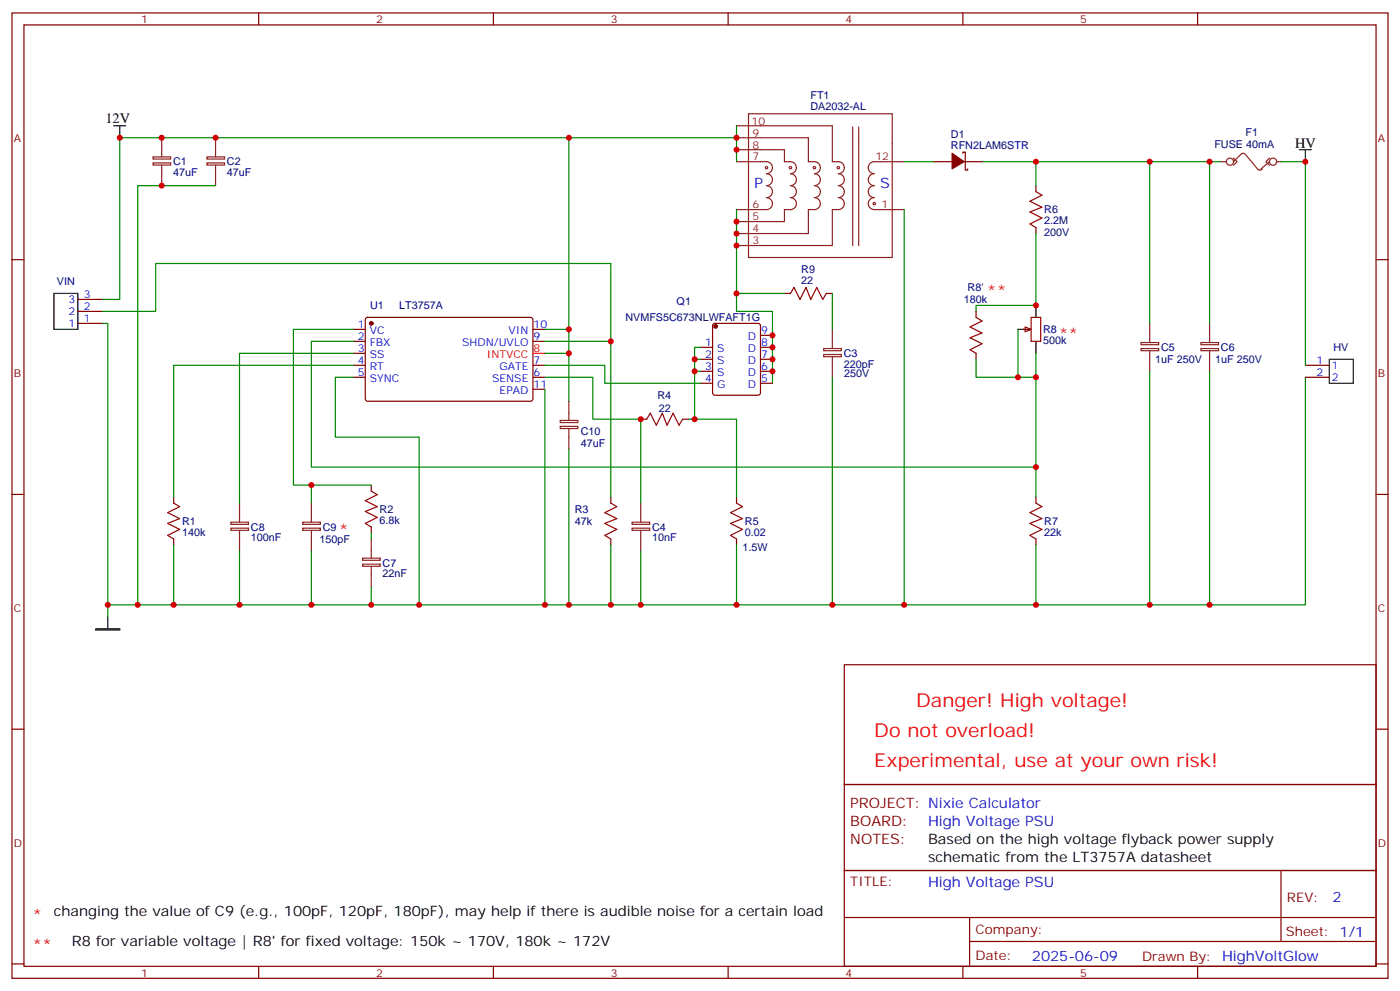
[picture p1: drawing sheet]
<svg xmlns="http://www.w3.org/2000/svg" width="412mm" height="292mm" viewBox="0 0 412 292" stroke-linecap="round" stroke-linejoin="round" font-family="sans-serif">
<g fill="none" stroke="#870000" stroke-width=".35">
<path d="M3.5 3.8h405.4v284.3h-405.4zM7.1 7.3h398.2v277.3h-398.2zM76.2 3.8v3.5M145.3 3.8v3.5M214.5 3.8v3.5M283.6 3.8v3.5M352.8 3.8v3.5M275.2 47.6h5.3M283.6 45.2v-.4h.7v5.3h.7v-.4M284 47.6h5.3M305.2 54.7v1.7M3.5 76.5h3.6"/>
<path d="M305.2 67v1.8M405.3 76.5h3.6M22.9 95.3h7.1M22.9 91.7h7.1M22.9 88.2h7.1M104.1 97h3.5M107.8 93.7l.5-.2h48.3l.4 .7-.1 23.5-.6 .5-48.3-.1-.4-.6v-23.3zM157 97h3.5M210.1 95.5l.5-.2h12.7l.7 .4v20l-.4 .7h-13l-.6-.4-.1-20zM224 98.8h3.5M231.1 86.4h1.7M243.4 86.4h1.8"/>
<path d="M287.5 91.7v1.8M301.3 97h2.1M302 96.3l1.7 .7-1.7 .7zM104.1 100.5h3.5M104.1 104.1h3.5M104.1 107.6h3.5M104.1 111.1h3.5M157 100.5h3.5M157 107.6h3.5M157 111.1h3.5M157 114.7h3.5M206.4 102.3h3.5"/>
<path d="M206.4 105.8h3.5M206.4 109.4h3.5M206.4 112.9h3.5M224 102.3h3.5M224 105.8h3.5M224 109.4h3.5M224 112.9h3.5M287.5 104.1v1.7M384.5 107.6h7.1M384.5 111.1h7.1M188.7 123.5h1.8M201.1 123.5h1.7"/>
<path d="M3.5 145.6h3.6M51.2 146.4v1.8M51.2 158.8v1.7M109.4 142.9v1.7M109.4 155.2v1.8M179.9 146.4v1.8M179.9 158.8v1.7M217 146.4v1.8M217 158.8v1.7M305.2 146.4v1.8M305.2 158.8v1.7M405.3 145.6h3.6"/>
<path d="M248.7 195.8h156.6v35.3h-156.6zM3.5 214.8h3.6M405.3 214.8h3.6M248.7 231.1h156.6v25.3h-156.6zM248.7 256.4h156.6v28.2h-156.6zM377.3 256.4v20.9M248.7 270.2h156.5M285.6 277.3h119.6M285.6 270.2v14.2M3.5 283.9h3.6M76.2 284.6v3.5M145.3 284.6v3.5"/>
<path d="M214.5 284.6v3.5M283.6 284.6v3.5M352.8 284.6v3.5M405.3 283.9h3.6"/>
</g>
<g fill="#870000" stroke="#870000" stroke-width=".35">
<path d="M280.5 45.2l3.5 2.4-3.5 2.1z"/>
<circle cx="109.4" cy="95.3" r=".53"/>
<circle cx="210.8" cy="96.1" r=".53"/>
</g>
<path d="M157 104.1h3.5" fill="none" stroke="#f00" stroke-width=".35"/>
<g fill="none" stroke="#8c2424" stroke-width=".35">
<path d="M217 37h28.2v10.6a3.2 3.2 0 0 1 3 .5 1.76 1.76 0 0 1 .4 2 1.76 1.76 0 0 1-1.7 1.1 1.76 1.76 0 0 1 1.8 1.7 1.76 1.76 0 0 1-1.8 1.8 1.76 1.76 0 0 1 1.8 1.7 1.76 1.76 0 0 1-1.8 1.8 1.76 1.76 0 0 1 1.8 1.8 1.76 1.76 0 0 1-1.8 1.7h-1.7v10.6h-28.2M220.5 33.5h42.3v42.3h-42.3zM251.2 37.4v34.9M252.9 37.4v34.9M45.1 48h5.2v.6h-5.2zM45.1 46.2h5.2v.6h-5.2zM47.6 40.6v5.6M47.6 48.7v6M61 48h5.1v.6h-5.1zM61 46.2h5.1v.6h-5.1zM63.5 40.6v5.6M63.5 48.7v6"/>
<path d="M217 40.6h21.1v7a3.2 3.2 0 0 1 3 .5 1.76 1.76 0 0 1 .4 2 1.76 1.76 0 0 1-1.6 1.1 1.76 1.76 0 0 1 1.8 1.7 1.76 1.76 0 0 1-1.8 1.8 1.76 1.76 0 0 1 1.8 1.7 1.76 1.76 0 0 1-1.8 1.8 1.76 1.76 0 0 1 1.8 1.8 1.76 1.76 0 0 1-1.8 1.7h-1.8v7.1h-21.1M217 44.1h14.1v3.5a3.2 3.2 0 0 1 3 .5 1.76 1.76 0 0 1 .4 2 1.76 1.76 0 0 1-1.7 1.1 1.76 1.76 0 0 1 1.8 1.7 1.76 1.76 0 0 1-1.8 1.8 1.76 1.76 0 0 1 1.8 1.7 1.76 1.76 0 0 1-1.8 1.8 1.76 1.76 0 0 1 1.8 1.8 1.76 1.76 0 0 1-1.8 1.7h-1.7v3.6h-14.1M217 47.6h8.8a1.76 1.76 0 0 1 1.7 1.8 1.76 1.76 0 0 1-1.7 1.8 1.76 1.76 0 0 1 1.7 1.7 1.76 1.76 0 0 1-1.7 1.8 1.76 1.76 0 0 1 1.7 1.7 1.76 1.76 0 0 1-1.7 1.8 1.76 1.76 0 0 1 1.7 1.8 1.76 1.76 0 0 1-1.7 1.7h-8.8M266.3 47.6h-8.8a1.76 1.76 0 0 0-1.7 1.8 1.76 1.76 0 0 0 1.7 1.8 1.76 1.76 0 0 0-1.7 1.7 1.76 1.76 0 0 0 1.7 1.8 1.76 1.76 0 0 0-1.7 1.7 1.76 1.76 0 0 0 1.7 1.8 1.76 1.76 0 0 0-1.7 1.8 1.76 1.76 0 0 0 1.7 1.7h8.8M359.8 47.6h1.4M363.4 47.6l2.3-2.3 .7-.1 4.2 4.7 .8 .2 .4-.4M363.4 46.6l1 1-1 1.1M373.9 46.6l-1 1 1 1.1M373.9 47.6l-2.4 2.1M376.1 47.6h1.4M245.2 97v5.7M338.7 95.3v5.6"/>
<path d="M356.3 95.3v5.6M167.6 118.2v5.6M242.6 104.4h5.2v.7h-5.2zM242.6 102.7h5.2v.6h-5.2zM245.2 105.1v6M336.1 102.7h5.2v.6h-5.2zM336.1 100.9h5.2v.6h-5.2zM338.7 103.4v6M353.8 102.7h5.2v.6h-5.2zM353.8 100.9h5.2v.6h-5.2zM356.3 103.4v6M165 125.6h5.2v.6h-5.2z"/>
<path d="M165 123.8h5.2v.7h-5.2zM167.6 126.3v6M68 155.6h5.2v.6h-5.2zM68 153.8h5.2v.6h-5.2zM70.6 148.2v5.6M70.6 156.3v6M89.2 155.6h5.2v.6h-5.2zM89.2 153.8h5.2v.6h-5.2zM91.7 148.2v5.6M91.7 156.3v6M109.4 158.8v5.6M186.2 155.6h5.2v.6h-5.2z"/>
<path d="M186.2 153.8h5.2v.6h-5.2zM188.7 148.2v5.6M188.7 156.3v6M106.8 166.2h5.2v.6h-5.2zM106.8 164.4h5.2v.6h-5.2zM109.4 166.9v6"/>
<circle cx="225.8" cy="49.4" r=".35"/>
<circle cx="232.8" cy="49.4" r=".35"/>
<circle cx="239.9" cy="49.4" r=".35"/>
<circle cx="246.9" cy="49.4" r=".35"/>
<circle cx="257.5" cy="60" r=".35"/>
<circle cx="362.3" cy="47.6" r="1.06"/>
<circle cx="375" cy="47.6" r="1.06"/>
</g>
<path d="M305.2 56.4l1.7 1.1-3.5 1.8 3.5 1.7-3.5 1.4 3.5 1.8-3.5 1.8 1.8 1M232.8 86.4l1.1-1.7 1.8 3.5 1.7-3.5 1.4 3.5 1.8-3.5 1.8 3.5 1-1.8M287.5 93.5l1.8 1-3.5 1.8 3.5 1.8-3.5 1.4 3.5 1.7-3.5 1.8 1.7 1.1M303.7 93.5h2.9v7h-2.9zM190.5 123.5l1.1-1.8 1.7 3.5 1.8-3.5 1.4 3.5 1.8-3.5 1.7 3.5 1.1-1.7M51.2 148.2l1.7 1-3.5 1.8 3.5 1.8-3.5 1.4 3.5 1.7-3.5 1.8 1.8 1.1M109.4 144.6l1.7 1.1-3.5 1.8 3.5 1.7-3.5 1.4 3.5 1.8-3.5 1.8 1.8 1M179.9 148.2l1.8 1-3.5 1.8 3.5 1.8-3.5 1.4 3.5 1.7-3.5 1.8 1.7 1.1M217 148.2l1.7 1-3.5 1.8 3.5 1.8-3.5 1.4 3.5 1.7-3.5 1.8 1.8 1.1M305.2 148.2l1.7 1-3.5 1.8 3.5 1.8-3.5 1.4 3.5 1.7-3.5 1.8 1.8 1.1" fill="none" stroke="#a10000" stroke-width=".35"/>
<path d="M33.5 37h3.5M35.3 37v3.6M382.8 44.1h3.5M384.5 44.1v3.5M15.9 86.4h7v10.6h-7zM299.9 97h1.7M305.2 90v3.5M305.2 100.5v3.6M391.6 105.8h7v7.1h-7zM31.7 181.7v3.5" fill="none" stroke="#000" stroke-width=".35"/>
<g fill="none" stroke="#008700" stroke-width=".35">
<path d="M217 37v10.6M63.5 54.7h-22.9v123.5M167.6 40.6v56.4h-7.1M217 40.6h-181.7v47.6h-5.3M266.3 47.6h8.9M289.3 47.6h15.9v7.1M305.2 47.6h33.5v47.7M338.7 47.6h21.1M356.3 47.6v47.7M377.5 47.6h7v60M217 61.7v30h10.5v21.2M266.3 61.7v116.5"/>
<path d="M305.2 68.8v21.2h-17.7v1.7M30 95.3h1.7v82.9h307M30 91.7h15.9v-14.1h134v22.9h-19.4M104.1 97h-17.7v45.9h23M167.6 97v7.1h-7.1M217 86.4h14.1M245.2 86.4v10.6M299.9 97v14.1h5.3v26.5h-213.5v-37.1h12.4M104.1 107.6h-52.9v38.8M104.1 104.1h-33.5v44.1M104.1 111.1h-5.3v17.7h24.7v49.4M160.5 114.7v63.5"/>
<path d="M160.5 111.1h14.1v12.4h14.1v24.7M160.5 107.6h17.7v5.3h28.2M167.6 104.1v14.1M179.9 100.5v45.9M204.6 105.8v3.6h1.8M204.6 109.4v14.1M206.4 102.3h-1.8v3.5h1.8M245.2 111.1v67.1M287.5 105.8v5.3h12.4M305.2 104.1v7M338.7 109.4v68.8M356.3 109.4v68.8"/>
<path d="M384.5 111.1v67.1h-45.8M167.6 132.3v45.9M202.8 123.5h14.2v22.9M305.2 137.6v8.8M91.7 142.9v5.3M109.4 157v1.8M31.7 178.2v3.5M51.2 160.5v17.7M70.6 162.3v15.9M91.7 162.3v15.9M109.4 172.9v5.3M179.9 160.5v17.7"/>
<path d="M188.7 162.3v15.9M217 160.5v17.7M305.2 160.5v17.7"/>
</g>
<path d="M28.2 185.2h7.1v.4h-7.1z" fill="#000" stroke="#000" stroke-width=".35"/>
<g fill="#c00">
<circle cx="179.9" cy="178.2" r=".88"/>
<circle cx="188.7" cy="178.2" r=".88"/>
<circle cx="188.7" cy="123.5" r=".88"/>
<circle cx="245.2" cy="178.2" r=".88"/>
<circle cx="217" cy="86.4" r=".88"/>
<circle cx="167.6" cy="104.1" r=".88"/>
<circle cx="305.2" cy="47.6" r=".88"/>
<circle cx="204.6" cy="123.5" r=".88"/>
<circle cx="204.6" cy="109.4" r=".88"/>
<circle cx="227.5" cy="109.4" r=".88"/>
<circle cx="227.5" cy="105.8" r=".88"/>
<circle cx="227.5" cy="102.3" r=".88"/>
<circle cx="227.5" cy="98.8" r=".88"/>
<circle cx="167.6" cy="97" r=".88"/>
<circle cx="217" cy="72.3" r=".88"/>
<circle cx="217" cy="68.8" r=".88"/>
<circle cx="217" cy="65.3" r=".88"/>
<circle cx="217" cy="44.1" r=".88"/>
<circle cx="217" cy="40.6" r=".88"/>
<circle cx="47.6" cy="54.7" r=".88"/>
<circle cx="63.5" cy="40.6" r=".88"/>
<circle cx="47.6" cy="40.6" r=".88"/>
<circle cx="91.7" cy="142.9" r=".88"/>
<circle cx="167.6" cy="40.6" r=".88"/>
<circle cx="204.6" cy="105.8" r=".88"/>
<circle cx="305.2" cy="137.6" r=".88"/>
<circle cx="305.2" cy="111.1" r=".88"/>
<circle cx="123.5" cy="178.2" r=".88"/>
<circle cx="91.7" cy="178.2" r=".88"/>
<circle cx="109.4" cy="178.2" r=".88"/>
<circle cx="70.6" cy="178.2" r=".88"/>
<circle cx="51.2" cy="178.2" r=".88"/>
<circle cx="160.5" cy="178.2" r=".88"/>
<circle cx="266.3" cy="178.2" r=".88"/>
<circle cx="217" cy="178.2" r=".88"/>
<circle cx="305.2" cy="178.2" r=".88"/>
<circle cx="40.6" cy="178.2" r=".88"/>
<circle cx="338.7" cy="178.2" r=".88"/>
<circle cx="167.6" cy="178.2" r=".88"/>
<circle cx="179.9" cy="100.5" r=".88"/>
<circle cx="356.3" cy="178.2" r=".88"/>
<circle cx="384.5" cy="47.6" r=".88"/>
<circle cx="356.3" cy="47.6" r=".88"/>
<circle cx="299.9" cy="111.1" r=".88"/>
<circle cx="305.2" cy="90" r=".88"/>
<circle cx="338.7" cy="47.6" r=".88"/>
<circle cx="35.3" cy="40.6" r=".88"/>
<circle cx="31.8" cy="178.2" r=".88"/>
</g>
<g font-size="5.6" fill="#f00">
<text x="269.9" y="208.1">Danger! High voltage!</text>
<text x="257.5" y="217">Do not overload!</text>
<text x="257.5" y="225.8">Experimental, use at your own risk!</text>
</g>
<g font-size="4.6" fill="#f00">
<text x="290.7" y="87.1">**</text>
<text x="311.9" y="99.8">**</text>
<text x="99.8" y="157.7">*</text>
<text x="9.5" y="270.9">*</text>
<text x="9.5" y="279.8">**</text>
</g>
<g font-size="4.2">
<text x="31" y="36.3">12V</text>
<text x="381.5" y="43.7">HV</text>
<text x="273.4" y="248.7">Based on the high voltage flyback power supply</text>
<text x="273.4" y="254">schematic from the LT3757A datasheet</text>
<text x="15.9" y="269.9">changing the value of C9 (e.g., 100pF, 120pF, 180pF), may help if there is audible noise for a certain load</text>
<text x="21.2" y="278.7">R8 for variable voltage | R8' for fixed voltage: 150k ~ 170V, 180k ~ 172V</text>
</g>
<g font-size="4.2" fill="#00f">
<text x="222.2" y="55.4">P</text>
<text x="259.3" y="55.4">S</text>
<text x="273.4" y="243.4">High Voltage PSU</text>
<text x="273.4" y="261.3">High Voltage PSU</text>
<text x="392.5" y="265.7">2</text>
<text x="304" y="283">2025-06-09</text>
</g>
<g font-size="4.2" fill="#800">
<text x="250.5" y="238.1">PROJECT: Nixie Calculator</text>
<text x="250.5" y="243.4">BOARD:</text>
<text x="250.5" y="248.7">NOTES:</text>
</g>
<g font-size="3.9" fill="#800">
<text x="250.5" y="261">TITLE:</text>
<text x="379.1" y="265.7">REV:</text>
<text x="287.4" y="275.2">Company:</text>
<text x="378.7" y="275.8">Sheet: 1/1</text>
<text x="287.4" y="282.9">Date:</text>
<text x="336.4" y="282.9">Drawn By: HighVoltGlow</text>
</g>
<g font-size="3.2" fill="#800">
<text x="41.6" y="6.8">1</text>
<text x="110.8" y="6.8">2</text>
<text x="179.9" y="6.8">3</text>
<text x="249.1" y="6.8">4</text>
<text x="318.2" y="6.8">5</text>
<text x="4.1" y="41.9">A</text>
<text x="405.9" y="41.9">A</text>
<text x="4.1" y="111.1">B</text>
<text x="405.9" y="111.1">B</text>
<text x="4.1" y="180.2">C</text>
<text x="405.9" y="180.2">C</text>
<text x="4.1" y="249.3">D</text>
<text x="405.9" y="249.3">D</text>
<text x="41.6" y="287.6">1</text>
<text x="110.8" y="287.6">2</text>
<text x="179.9" y="287.6">3</text>
<text x="249.1" y="287.6">4</text>
<text x="318.2" y="287.6">5</text>
</g>
<g font-size="3.2" fill="#000080">
<text x="238.7" y="29.3">FT1</text>
<text x="238.7" y="32.5">DA2032-AL</text>
<text x="280.1" y="40.6">D1</text>
<text x="366.9" y="40.1">F1</text>
<text x="280.1" y="43.7">RFN2LAM6STR</text>
<text x="357.7" y="43.4">FUSE 40mA</text>
<text x="51" y="51.9">47uF</text>
<text x="51" y="48.7">C1</text>
<text x="66.9" y="51.9">47uF</text>
<text x="66.9" y="48.7">C2</text>
<text x="307.6" y="62.9">R6</text>
<text x="307.6" y="66.1">2.2M</text>
<text x="307.6" y="69.5">200V</text>
<text x="16.8" y="84">VIN</text>
<text x="236" y="83.6">22</text>
<text x="236" y="80.4">R9</text>
<text x="199.3" y="89.8">Q1</text>
<text x="283.9" y="89.3">180k</text>
<text x="285" y="85.8">R8'</text>
<text x="109" y="91.1">U1</text>
<text x="117.6" y="91.1">LT3757A</text>
<text x="184.2" y="94.7">NVMFS5C673NLWFAFT1G</text>
<text x="307.3" y="101.3">500k</text>
<text x="307.3" y="98.2">R8</text>
<text x="248.5" y="105.1">C3</text>
<text x="340.3" y="107">1uF 250V</text>
<text x="342" y="103.4">C5</text>
<text x="358" y="107">1uF 250V</text>
<text x="359.7" y="103.4">C6</text>
<text x="392.8" y="103.5">HV</text>
<text x="248.5" y="108.3">220pF</text>
<text x="248.7" y="111.1">250V</text>
<text x="193.7" y="117.5">R4</text>
<text x="194" y="121.2">22</text>
<text x="171.1" y="131.6">47uF</text>
<text x="171.1" y="128.1">C10</text>
<text x="53.6" y="154.6">R1</text>
<text x="111.8" y="154.3">6.8k</text>
<text x="111.8" y="151.1">R2</text>
<text x="169.3" y="154.7">47k</text>
<text x="169.3" y="151.2">R3</text>
<text x="219.4" y="154.6">R5</text>
<text x="307.6" y="154.6">R7</text>
<text x="53.6" y="157.8">140k</text>
<text x="73.9" y="159.5">100nF</text>
<text x="73.9" y="156.3">C8</text>
<text x="94.1" y="159.9">150pF</text>
<text x="95.1" y="156.3">C9</text>
<text x="192.1" y="159.5">10nF</text>
<text x="192.1" y="156.3">C4</text>
<text x="219.4" y="157.8">0.02</text>
<text x="307.6" y="157.8">22k</text>
<text x="112.7" y="166.9">C7</text>
<text x="218.7" y="162.3">1.5W</text>
<text x="112.7" y="170">22nF</text>
</g>
<g font-size="3.2" fill="#8d2323">
<text x="221.4" y="36.7">10</text>
<text x="221.6" y="40.2">9</text>
<text x="221.6" y="47.3">7</text>
<text x="221.6" y="43.7">8</text>
<text x="257.9" y="47.3">12</text>
<text x="221.6" y="61.4">6</text>
<text x="221.6" y="64.9">5</text>
<text x="259.6" y="61.4">1</text>
<text x="221.6" y="68.4">4</text>
<text x="221.6" y="72">3</text>
</g>
<g font-size="3.2" fill="#00f">
<text x="20.2" y="89.3">3</text>
<text x="24.7" y="87.8">3</text>
<text x="20.2" y="92.8">2</text>
<text x="24.7" y="94.9">1</text>
<text x="24.7" y="91.4">2</text>
<text x="20.2" y="96.3">1</text>
<text x="105.4" y="96.7">1</text>
<text x="105.4" y="100.2">2</text>
<text x="108.9" y="98.4">VC</text>
<text x="108.9" y="102">FBX</text>
<text x="136.1" y="102">SHDN/UVLO</text>
<text x="149.8" y="98.4">VIN</text>
<text x="157.2" y="100.2">9</text>
<text x="157.2" y="96.7">10</text>
<text x="207.7" y="102">1</text>
<text x="220.3" y="100.2">D</text>
<text x="224.2" y="102">8</text>
<text x="224.2" y="98.4">9</text>
<text x="105.4" y="103.7">3</text>
<text x="105.4" y="107.2">4</text>
<text x="108.9" y="105.5">SS</text>
<text x="157.2" y="107.2">7</text>
<text x="207.7" y="105.5">2</text>
<text x="211.2" y="103.7">S</text>
<text x="211.2" y="107.2">S</text>
<text x="220.3" y="107.2">D</text>
<text x="220.3" y="103.7">D</text>
<text x="224.2" y="105.5">7</text>
<text x="387.8" y="107.2">1</text>
<text x="105.4" y="110.8">5</text>
<text x="108.9" y="109">RT</text>
<text x="108.9" y="112.5">SYNC</text>
<text x="145" y="112.5">SENSE</text>
<text x="147.1" y="109">GATE</text>
<text x="157.2" y="110.8">6</text>
<text x="207.7" y="109">3</text>
<text x="207.7" y="112.5">4</text>
<text x="211.2" y="110.8">S</text>
<text x="220.3" y="110.8">D</text>
<text x="224.2" y="112.5">5</text>
<text x="224.2" y="109">6</text>
<text x="387.8" y="110.8">2</text>
<text x="392.3" y="108.7">1</text>
<text x="392.3" y="112.2">2</text>
<text x="147.1" y="116.1">EPAD</text>
<text x="157.2" y="114.3">11</text>
<text x="211.2" y="114.3">G</text>
<text x="220.3" y="114.3">D</text>
</g>
<g font-size="3.2" fill="#f00">
<text x="143.4" y="105.5">INTVCC</text>
<text x="157.2" y="103.7">8</text>
</g>
</svg>
